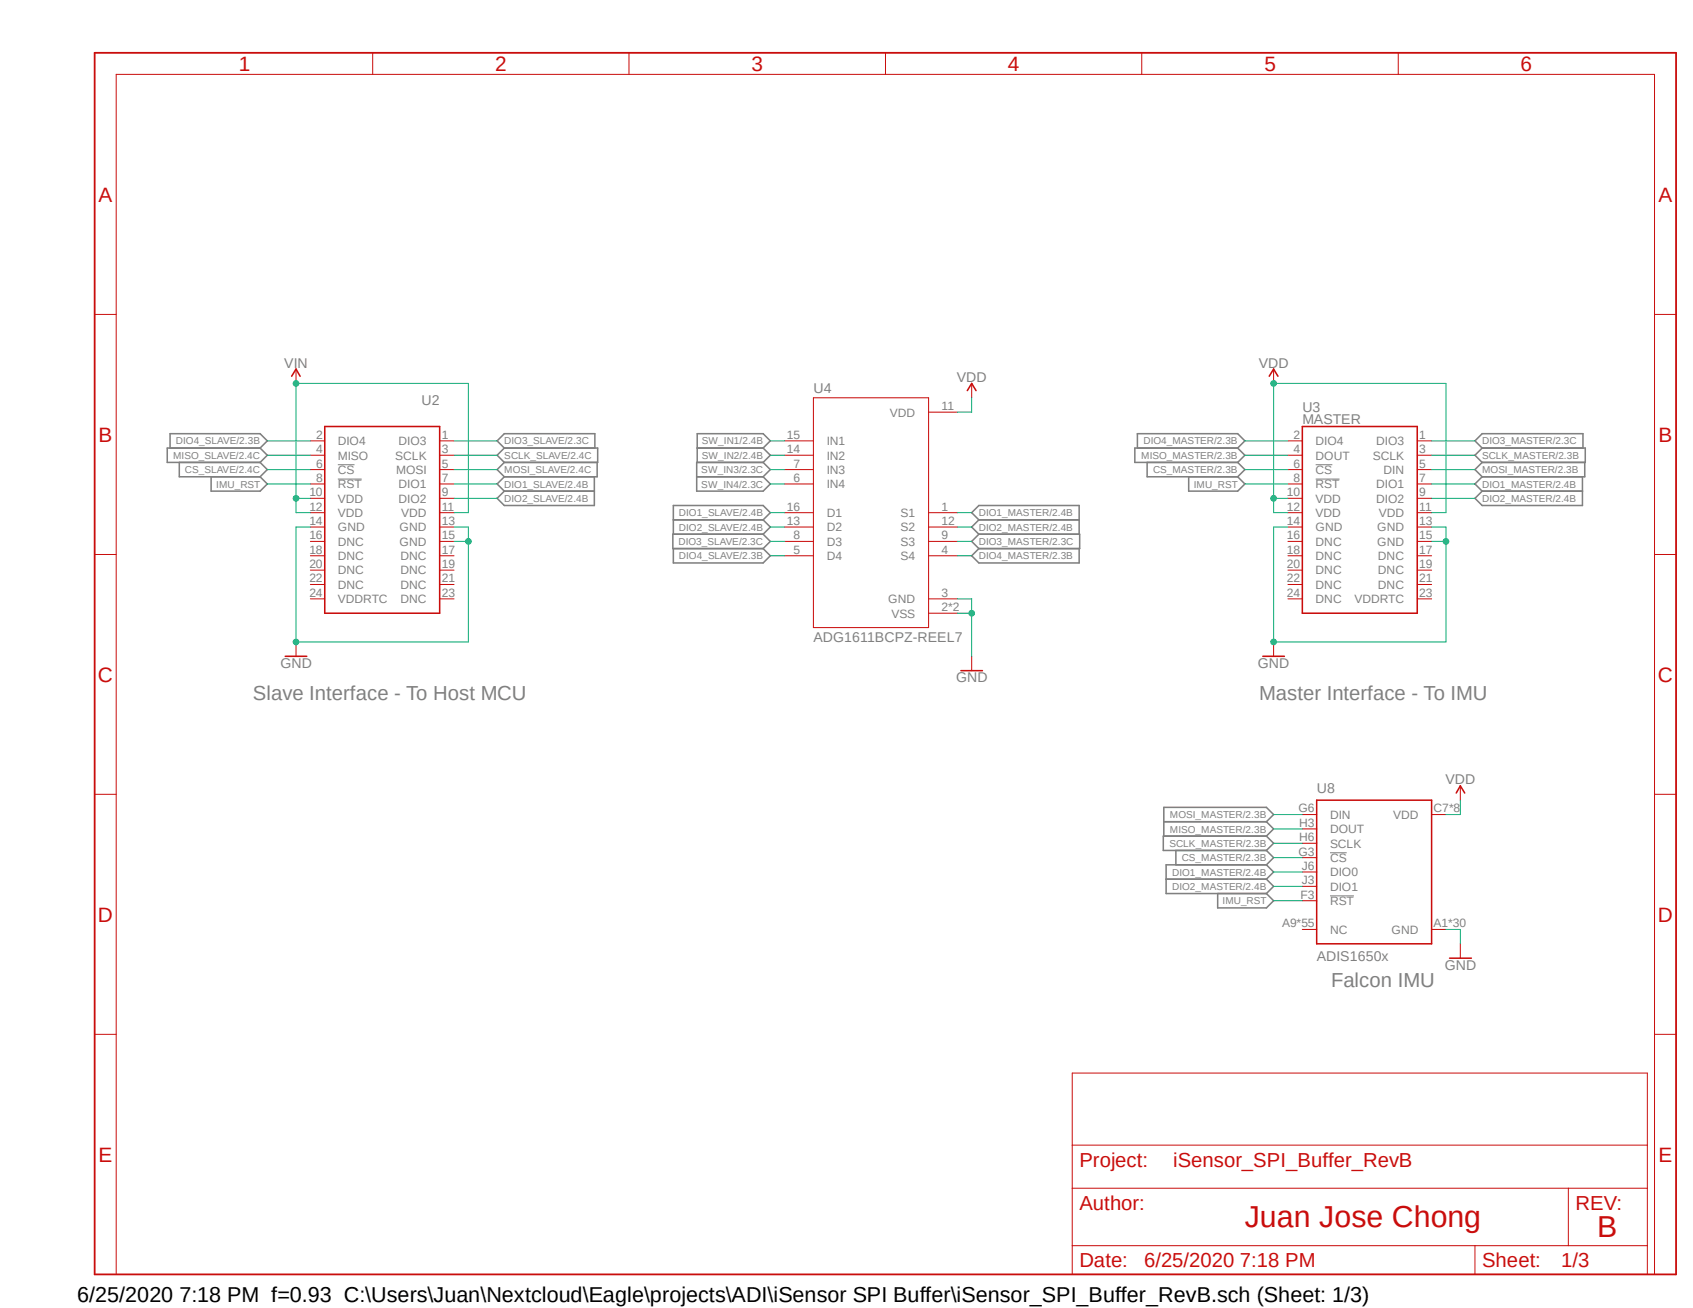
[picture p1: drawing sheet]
<svg xmlns="http://www.w3.org/2000/svg" width="279mm" height="216mm" viewBox="0 0 279 216" stroke-linecap="round" stroke-linejoin="round" font-family="sans-serif">
<path d="M15.1 8.4l261.8 202.5M276.9 8.4l-261.8 202.5" fill="none" stroke="#fff" stroke-width=".17"/>
<path d="M55.8 79.1h3.9M55.8 76.7h2.7M217.1 79.1h4M217.1 76.7h2.8M219.5 147.9h3.9M219.5 140.8h2.7" fill="none" stroke="#808080" stroke-width=".17"/>
<g fill="none" stroke="#808080" stroke-width=".25">
<path d="M28.1 74v-2.4h14.8l1.2 1.2-1.2 1.2M29.6 76.3v2.4h13.3M34.8 78.7v2.4h8.1l1.2-1.2-1.2-1.2M42.9 76.3l1.2 1.2-1.2 1.2M42.9 74h-15.3v2.3h15.3M42.9 74l1.2 1.1-1.2 1.2M83.2 74h15.4v2.3h-15.4M83.2 74l-1.2 1.1 1.2 1.2M83.2 76.3l-1.2 1.2 1.2 1.2M83.2 74l-1.2-1.2 1.2-1.2h15v2.4M83.2 78.7l-1.2 1.2 1.2 1.2M98.1 78.7v4.7h-14.9l-1.2-1.1 1.2-1.2"/>
<path d="M98.6 76.3v2.4h-15.4M115 78.7h10.9M115.1 74h10.8M125.9 76.3h-10.9v4.8h10.9l1.2-1.2-1.2-1.2M125.9 74l1.2-1.2-1.2-1.2h-10.8v4.7M125.9 74l1.2 1.1-1.2 1.2M125.9 76.3l1.2 1.2-1.2 1.2M187.7 74v-2.4h16.6l1.1 1.2-1.1 1.2M189.3 76.3v2.4h15M196.2 78.7v2.4h8.1l1.1-1.2-1.1-1.2M204.3 74h-17v2.3h17M204.3 74l1.1 1.1-1.1 1.2"/>
<path d="M204.3 76.3l1.1 1.2-1.1 1.2M244.6 74h17v2.3h-17M244.6 74l-1.2-1.2 1.2-1.2h16.6v2.4M244.6 78.7l-1.2 1.2 1.2 1.2M244.6 76.3l-1.2 1.2 1.2 1.2M244.6 74l-1.2 1.1 1.2 1.2M261.2 78.7v4.7h-16.6l-1.2-1.1 1.2-1.2M261.5 76.3v2.4h-16.9M83.2 81.1h14.9M111.1 90.6v2.3h14.8l1.2-1.2-1.2-1.1M111.1 85.8h14.8M125.9 88.2h-14.9v2.4h14.9"/>
<path d="M125.9 85.8l1.2-1.2-1.2-1.2h-14.8v4.8M125.9 85.8l1.2 1.2-1.2 1.2M125.9 88.2l1.2 1.2-1.2 1.2M161.5 90.6l-1.1 1.1 1.1 1.2h16.6v-2.3M161.5 88.2h16.7v2.4h-16.7M161.5 85.8h16.6M161.5 85.8l-1.1-1.2 1.1-1.2h16.6v4.8M161.5 85.8l-1.1 1.2 1.1 1.2M161.5 88.2l-1.1 1.2 1.1 1.2M244.6 81.1h16.6M192.1 135.6h16.9M209 135.6l1.2-1.1-1.2-1.2h-16.9v4.7"/>
<path d="M209 138l1.2 1.2-1.2 1.2M209 138h-17v2.4h17M209 135.6l1.2 1.2-1.2 1.2M192.4 145.1h16.6M194.1 140.4v2.3M201 147.5v2.4h8l1.2-1.2-1.2-1.2M209 142.7h-16.6v4.8h16.6M209 142.7l1.2 1.2-1.2 1.2M209 145.1l1.2 1.2-1.2 1.2M209 140.4l1.2 1.2-1.2 1.1"/>
</g>
<path d="M15.6 8.7h261v201.7h-261z" fill="none" stroke="#c90d0c" stroke-width=".3"/>
<g fill="none" stroke="#c90d0c" stroke-width=".17">
<path d="M61.5 8.7v3.6M103.8 8.7v3.6M146.1 8.7v3.6M188.4 8.7v3.6M230.8 8.7v3.6M15.6 51.9h3.6M273 51.9h3.6M48.9 60.9v2.4M51.2 72.8h2.4M51.2 75.1h2.4M51.2 77.5h2.4M51.2 79.9h2.4"/>
<path d="M72.6 72.8h2.3M72.6 75.1h2.3M72.6 77.5h2.3M72.6 79.9h2.3M129.5 72.8h4.7M129.5 75.1h4.7M129.5 77.5h4.7M129.5 79.9h4.7M134.2 65.7h19v37.9h-19zM153.2 68h4.8M160.4 63.3v2.4M210.2 60.9v2.4"/>
<path d="M212.6 72.8h2.3M212.6 75.1h2.3M212.6 77.5h2.3M212.6 79.9h2.3M233.9 72.8h2.4M233.9 75.1h2.4M233.9 77.5h2.4M233.9 79.9h2.4M15.6 91.5h3.6M51.2 82.3h2.4M51.2 84.6h2.4M51.2 87h2.4"/>
<path d="M51.2 89.4h2.4M51.2 91.7h2.4M51.2 94.1h2.4M51.2 96.5h2.4M51.2 98.8h2.4M72.6 82.3h2.3M72.6 84.6h2.3M72.6 87h2.3M72.6 89.4h2.3M72.6 91.7h2.3M72.6 94.1h2.3M72.6 96.5h2.3"/>
<path d="M72.6 98.8h2.3M129.5 84.6h4.7M129.5 87h4.7M129.5 89.4h4.7M129.5 91.7h4.7M153.2 84.6h4.8M153.2 87h4.8M153.2 89.4h4.8M153.2 91.7h4.8M153.2 98.8h4.8M212.6 82.3h2.3M212.6 84.6h2.3"/>
<path d="M212.6 87h2.3M212.6 89.4h2.3M212.6 91.7h2.3M212.6 94.1h2.3M212.6 96.5h2.3M212.6 98.8h2.3M233.9 82.3h2.4M233.9 84.6h2.4M233.9 87h2.4M233.9 89.4h2.4M233.9 91.7h2.4M233.9 94.1h2.4"/>
<path d="M233.9 96.5h2.4M233.9 98.8h2.4M273 91.5h3.6M48.9 106v2.3M153.2 101.2h4.8M160.4 108.3v2.4M210.2 106v2.3M15.6 131.1h3.6M214.9 134.5h2.4M214.9 139.2h2.4M214.9 136.8h2.4M236.3 134.5h2.3"/>
<path d="M241 129.7v2.4M273 131.1h3.6M214.9 148.7h2.4M214.9 141.6h2.4M214.9 146.3h2.4M214.9 143.9h2.4M214.9 153.4h2.4M236.3 153.4h2.3M241 155.8v2.4M15.6 170.7h3.6M177 177.1h94.9v33.3h-94.9zM273 170.7h3.6"/>
<path d="M177 196.1h94.9M177 189h94.9M258.8 196.1v9.5M19.2 210.4v-198.1h253.8v198.1M177 205.6h94.9M243.4 205.6v4.8"/>
</g>
<path d="M48.1 62.1l.8-1.2 .6 1.2M53.6 70.4h19v30.8h-19zM159.6 64.5l.8-1.2 .7 1.2M209.5 62.1l.7-1.2 .7 1.2M214.9 70.4h19v30.8h-19zM47.1 108.3h3.5M158.6 110.7h3.5M208.4 108.3h3.6M217.3 132.1h19v23.7h-19zM240.3 130.9l.7-1.2 .7 1.2M239.2 158.2h3.6" fill="none" stroke="#c90d0c" stroke-width=".25"/>
<path d="M210.2 63.3v21.3h2.4M210.2 82.3h2.4" fill="none" stroke="#0dab76" stroke-width=".17"/>
<circle cx="210.2" cy="82.3" r=".46" fill="#0dab76"/>
<g fill="none" stroke="#0dab76" stroke-width=".17">
<path d="M210.2 63.3h28.4v21.3h-2.3"/>
<circle cx="210.2" cy="82.3" r=".46"/>
</g>
<circle cx="210.2" cy="63.3" r=".46" fill="#0dab76"/>
<g fill="none" stroke="#0dab76" stroke-width=".17">
<path d="M160.4 65.7v2.3h-2.4M74.9 87h2.4v19M74.9 89.4h2.4M241 132.1v2.4h-2.4"/>
<circle cx="210.2" cy="63.3" r=".46"/>
</g>
<circle cx="77.3" cy="89.4" r=".46" fill="#0dab76"/>
<g fill="none" stroke="#0dab76" stroke-width=".17">
<path d="M51.2 87h-2.3v19h28.4"/>
<circle cx="77.3" cy="89.4" r=".46"/>
</g>
<circle cx="48.9" cy="106" r=".46" fill="#0dab76"/>
<g fill="none" stroke="#0dab76" stroke-width=".17">
<path d="M236.3 87h2.3v19M236.3 89.4h2.3"/>
<circle cx="48.9" cy="106" r=".46"/>
</g>
<circle cx="238.6" cy="89.4" r=".46" fill="#0dab76"/>
<g fill="none" stroke="#0dab76" stroke-width=".17">
<path d="M212.6 87h-2.4v19h28.4"/>
<circle cx="238.6" cy="89.4" r=".46"/>
</g>
<circle cx="210.2" cy="106" r=".46" fill="#0dab76"/>
<g fill="none" stroke="#0dab76" stroke-width=".17">
<path d="M158 98.8h2.4v9.5M158 101.2h2.4"/>
<circle cx="210.2" cy="106" r=".46"/>
</g>
<circle cx="160.4" cy="101.2" r=".46" fill="#0dab76"/>
<g fill="none" stroke="#0dab76" stroke-width=".17">
<path d="M44.1 77.5h7.1M44.1 75.1h7.1M44.1 72.8h7.1M44.1 79.9h7.1M48.9 63.3v21.3h2.3M74.9 77.5h7.1M74.9 75.1h7.1M74.9 72.8h7.1M74.9 79.9h7.1M127.1 77.5h2.4M127.1 75.1h2.4M127.1 72.8h2.4"/>
<path d="M127.1 79.9h2.4M205.4 77.5h7.2M205.4 75.1h7.2M205.4 72.8h7.2M205.4 79.9h7.2M236.3 77.5h7.1M236.3 75.1h7.1M236.3 72.8h7.1M236.3 79.9h7.1M48.9 82.3h2.3M74.9 82.3h7.1M127.1 91.7h2.4"/>
<path d="M127.1 84.6h2.4M127.1 87h2.4M127.1 89.4h2.4M158 91.7h2.4M158 84.6h2.4M158 87h2.4M158 89.4h2.4M236.3 82.3h7.1M210.2 134.5h4.7M210.2 139.2h4.7M210.2 136.8h4.7M210.2 148.7h4.7"/>
<path d="M210.2 143.9h4.7M210.2 146.3h4.7M210.2 141.6h4.7M238.6 153.4h2.4v2.4"/>
<circle cx="160.4" cy="101.2" r=".46"/>
</g>
<circle cx="48.9" cy="82.3" r=".46" fill="#0dab76"/>
<g fill="none" stroke="#0dab76" stroke-width=".17">
<path d="M48.9 63.3h28.4v21.3h-2.4"/>
<circle cx="48.9" cy="82.3" r=".46"/>
</g>
<circle cx="48.9" cy="63.3" r=".46" fill="#0dab76"/>
<circle cx="48.9" cy="63.3" r=".46" fill="none" stroke="#0dab76" stroke-width=".17"/>
<g font-size="5" fill="#c90d0c">
<text x="205.4" y="202.5">Juan Jose Chong</text>
<text x="263.6" y="204.2">B</text>
</g>
<text font-size="3.6" x="12.7" y="214.9">6/25/2020 7:18 PM f=0.93 C:\Users\Juan\Nextcloud\Eagle\projects\ADI\iSensor SPI Buffer\iSensor_SPI_Buffer_RevB.sch (Sheet: 1/3)</text>
<g font-size="3.4" fill="#c90d0c">
<text x="39.4" y="11.7">1</text>
<text x="81.7" y="11.7">2</text>
<text x="124" y="11.7">3</text>
<text x="166.3" y="11.7">4</text>
<text x="208.7" y="11.7">5</text>
<text x="250.9" y="11.7">6</text>
<text x="16.3" y="33.3">A</text>
<text x="273.7" y="33.3">A</text>
<text x="16.3" y="72.9">B</text>
<text x="273.7" y="72.9">B</text>
<text x="16.2" y="112.5">C</text>
<text x="273.6" y="112.5">C</text>
<text x="16.2" y="152.1">D</text>
<text x="273.6" y="152.1">D</text>
<text x="16.3" y="191.8">E</text>
<text x="273.7" y="191.8">E</text>
</g>
<g font-size="3.3" fill="#808080">
<text x="41.7" y="115.5">Slave Interface - To Host MCU</text>
<text x="207.8" y="115.5">Master Interface - To IMU</text>
<text x="219.7" y="162.9">Falcon IMU</text>
</g>
<g font-size="3.3" fill="#c90d0c">
<text x="178.1" y="192.6">Project:</text>
<text x="193.6" y="192.6">iSensor_SPI_Buffer_RevB</text>
<text x="178.1" y="199.7">Author:</text>
<text x="260" y="199.7">REV:</text>
<text x="178.1" y="209.2">Date:</text>
<text x="188.8" y="209.2">6/25/2020 7:18 PM</text>
<text x="244.6" y="209.2">Sheet:</text>
<text x="257.6" y="209.2">1/3</text>
</g>
<g font-size="2.3" fill="#808080">
<text x="46.9" y="60.7">VIN</text>
<text x="134.2" y="64.9">U4</text>
<text x="157.9" y="63">VDD</text>
<text x="207.7" y="60.7">VDD</text>
<text x="69.6" y="66.8">U2</text>
<text x="214.9" y="69.9">MASTER</text>
<text x="214.9" y="68">U3</text>
<text x="134.2" y="106">ADG1611BCPZ-REEL7</text>
<text x="46.3" y="110.2">GND</text>
<text x="157.8" y="112.6">GND</text>
<text x="207.6" y="110.2">GND</text>
<text x="217.3" y="130.9">U8</text>
<text x="238.6" y="129.5">VDD</text>
<text x="217.3" y="158.6">ADIS1650x</text>
<text x="238.4" y="160.1">GND</text>
</g>
<g font-size="2" fill="#808080">
<text x="146.9" y="68.7">VDD</text>
<text x="155.4" y="67.7">11</text>
<text x="52.2" y="72.4">2</text>
<text x="52.2" y="74.8">4</text>
<text x="52.2" y="77.2">6</text>
<text x="55.8" y="73.5">DIO4</text>
<text x="55.8" y="75.9">MISO</text>
<text x="65.2" y="75.9">SCLK</text>
<text x="65.8" y="73.5">DIO3</text>
<text x="72.9" y="72.4">1</text>
<text x="72.9" y="74.8">3</text>
<text x="72.9" y="77.2">5</text>
<text x="129.9" y="74.8">14</text>
<text x="129.9" y="72.4">15</text>
<text x="131" y="77.2">7</text>
<text x="136.4" y="75.9">IN2</text>
<text x="136.4" y="73.5">IN1</text>
<text x="213.5" y="77.2">6</text>
<text x="213.5" y="74.8">4</text>
<text x="213.5" y="72.4">2</text>
<text x="217.1" y="75.9">DOUT</text>
<text x="217.1" y="73.5">DIO4</text>
<text x="226.6" y="75.9">SCLK</text>
<text x="227.1" y="73.5">DIO3</text>
<text x="234.2" y="72.4">1</text>
<text x="234.2" y="74.8">3</text>
<text x="234.2" y="77.2">5</text>
<text x="51.1" y="81.9">10</text>
<text x="52.2" y="79.5">8</text>
<text x="55.8" y="78.2">CS</text>
<text x="55.8" y="80.6">RST</text>
<text x="55.8" y="83">VDD</text>
<text x="65.4" y="78.2">MOSI</text>
<text x="65.8" y="80.6">DIO1</text>
<text x="65.8" y="83">DIO2</text>
<text x="72.9" y="79.5">7</text>
<text x="72.9" y="81.9">9</text>
<text x="131" y="79.5">6</text>
<text x="136.4" y="80.6">IN4</text>
<text x="136.4" y="78.2">IN3</text>
<text x="212.4" y="81.9">10</text>
<text x="213.5" y="79.5">8</text>
<text x="217.1" y="83">VDD</text>
<text x="217.1" y="80.6">RST</text>
<text x="217.1" y="78.2">CS</text>
<text x="227.1" y="80.6">DIO1</text>
<text x="227.1" y="83">DIO2</text>
<text x="228.3" y="78.2">DIN</text>
<text x="234.2" y="79.5">7</text>
<text x="234.2" y="81.9">9</text>
<text x="51.1" y="84.3">12</text>
<text x="51.1" y="86.7">14</text>
<text x="51.1" y="89">16</text>
<text x="55.8" y="85.3">VDD</text>
<text x="55.8" y="87.7">GND</text>
<text x="66" y="87.7">GND</text>
<text x="66.2" y="85.3">VDD</text>
<text x="72.9" y="84.3">11</text>
<text x="72.9" y="86.7">13</text>
<text x="72.9" y="89">15</text>
<text x="129.9" y="86.7">13</text>
<text x="129.9" y="84.3">16</text>
<text x="131" y="89">8</text>
<text x="136.4" y="87.7">D2</text>
<text x="136.4" y="85.3">D1</text>
<text x="148.6" y="85.3">S1</text>
<text x="148.6" y="87.7">S2</text>
<text x="155.4" y="84.3">1</text>
<text x="155.4" y="89">9</text>
<text x="155.4" y="86.7">12</text>
<text x="212.4" y="89">16</text>
<text x="212.4" y="86.7">14</text>
<text x="212.4" y="84.3">12</text>
<text x="217.1" y="87.7">GND</text>
<text x="217.1" y="85.3">VDD</text>
<text x="227.3" y="87.7">GND</text>
<text x="227.5" y="85.3">VDD</text>
<text x="234.2" y="84.3">11</text>
<text x="234.2" y="86.7">13</text>
<text x="234.2" y="89">15</text>
<text x="51.1" y="91.4">18</text>
<text x="51.1" y="93.8">20</text>
<text x="55.8" y="90.1">DNC</text>
<text x="55.8" y="92.5">DNC</text>
<text x="55.8" y="94.8">DNC</text>
<text x="66" y="90.1">GND</text>
<text x="66.1" y="92.5">DNC</text>
<text x="66.1" y="94.8">DNC</text>
<text x="72.9" y="91.4">17</text>
<text x="72.9" y="93.8">19</text>
<text x="131" y="91.4">5</text>
<text x="136.4" y="92.5">D4</text>
<text x="136.4" y="90.1">D3</text>
<text x="148.6" y="92.5">S4</text>
<text x="148.6" y="90.1">S3</text>
<text x="155.4" y="91.4">4</text>
<text x="212.4" y="93.8">20</text>
<text x="212.4" y="91.4">18</text>
<text x="217.1" y="94.8">DNC</text>
<text x="217.1" y="92.5">DNC</text>
<text x="217.1" y="90.1">DNC</text>
<text x="227.3" y="90.1">GND</text>
<text x="227.4" y="92.5">DNC</text>
<text x="227.4" y="94.8">DNC</text>
<text x="234.2" y="91.4">17</text>
<text x="234.2" y="93.8">19</text>
<text x="51.1" y="96.1">22</text>
<text x="51.1" y="98.5">24</text>
<text x="55.8" y="97.2">DNC</text>
<text x="55.8" y="99.6">VDDRTC</text>
<text x="66.1" y="97.2">DNC</text>
<text x="66.1" y="99.6">DNC</text>
<text x="72.9" y="96.1">21</text>
<text x="72.9" y="98.5">23</text>
<text x="146.6" y="99.6">GND</text>
<text x="147.1" y="102">VSS</text>
<text x="155.4" y="100.9">2*2</text>
<text x="155.4" y="98.5">3</text>
<text x="212.4" y="98.5">24</text>
<text x="212.4" y="96.1">22</text>
<text x="217.1" y="99.6">DNC</text>
<text x="217.1" y="97.2">DNC</text>
<text x="223.5" y="99.6">VDDRTC</text>
<text x="227.4" y="97.2">DNC</text>
<text x="234.2" y="96.1">21</text>
<text x="234.2" y="98.5">23</text>
<text x="214.3" y="134.1">G6</text>
<text x="214.4" y="136.5">H3</text>
<text x="219.5" y="135.2">DIN</text>
<text x="219.5" y="137.5">DOUT</text>
<text x="229.9" y="135.2">VDD</text>
<text x="236.6" y="134.1">C7*8</text>
<text x="214.3" y="141.2">G3</text>
<text x="214.4" y="138.9">H6</text>
<text x="214.8" y="143.6">J6</text>
<text x="219.5" y="139.9">SCLK</text>
<text x="219.5" y="142.3">CS</text>
<text x="214.6" y="148.3">F3</text>
<text x="214.8" y="146">J3</text>
<text x="219.5" y="149.4">RST</text>
<text x="219.5" y="147">DIO1</text>
<text x="219.5" y="144.7">DIO0</text>
<text x="211.6" y="153.1">A9*55</text>
<text x="219.5" y="154.1">NC</text>
<text x="229.7" y="154.1">GND</text>
<text x="236.6" y="153.1">A1*30</text>
</g>
<g font-size="1.7" fill="#808080">
<text x="28.6" y="75.7">MISO_SLAVE/2.4C</text>
<text x="29" y="73.4">DIO4_SLAVE/2.3B</text>
<text x="83.2" y="75.7">SCLK_SLAVE/2.4C</text>
<text x="83.2" y="73.4">DIO3_SLAVE/2.3C</text>
<text x="115.8" y="73.4">SW_IN1/2.4B</text>
<text x="115.8" y="75.7">SW_IN2/2.4B</text>
<text x="188.3" y="75.7">MISO_MASTER/2.3B</text>
<text x="188.7" y="73.4">DIO4_MASTER/2.3B</text>
<text x="244.6" y="73.4">DIO3_MASTER/2.3C</text>
<text x="244.6" y="75.7">SCLK_MASTER/2.3B</text>
<text x="30.5" y="78.1">CS_SLAVE/2.4C</text>
<text x="35.7" y="80.5">IMU_RST</text>
<text x="83.2" y="78.1">MOSI_SLAVE/2.4C</text>
<text x="83.2" y="80.5">DIO1_SLAVE/2.4B</text>
<text x="83.2" y="82.8">DIO2_SLAVE/2.4B</text>
<text x="115.7" y="78.1">SW_IN3/2.3C</text>
<text x="115.7" y="80.5">SW_IN4/2.3C</text>
<text x="190.3" y="78.1">CS_MASTER/2.3B</text>
<text x="197" y="80.5">IMU_RST</text>
<text x="244.6" y="80.5">DIO1_MASTER/2.4B</text>
<text x="244.6" y="82.8">DIO2_MASTER/2.4B</text>
<text x="244.6" y="78.1">MOSI_MASTER/2.3B</text>
<text x="112" y="90">DIO3_SLAVE/2.3C</text>
<text x="112.1" y="85.2">DIO1_SLAVE/2.4B</text>
<text x="112.1" y="87.6">DIO2_SLAVE/2.4B</text>
<text x="161.5" y="85.2">DIO1_MASTER/2.4B</text>
<text x="161.5" y="87.6">DIO2_MASTER/2.4B</text>
<text x="161.5" y="90">DIO3_MASTER/2.3C</text>
<text x="112.1" y="92.3">DIO4_SLAVE/2.3B</text>
<text x="161.5" y="92.3">DIO4_MASTER/2.3B</text>
<text x="193.1" y="135">MOSI_MASTER/2.3B</text>
<text x="193.1" y="137.4">MISO_MASTER/2.3B</text>
<text x="193" y="139.8">SCLK_MASTER/2.3B</text>
<text x="195" y="142.2">CS_MASTER/2.3B</text>
<text x="193.5" y="144.5">DIO1_MASTER/2.4B</text>
<text x="193.5" y="146.9">DIO2_MASTER/2.4B</text>
<text x="201.8" y="149.3">IMU_RST</text>
</g>
</svg>
